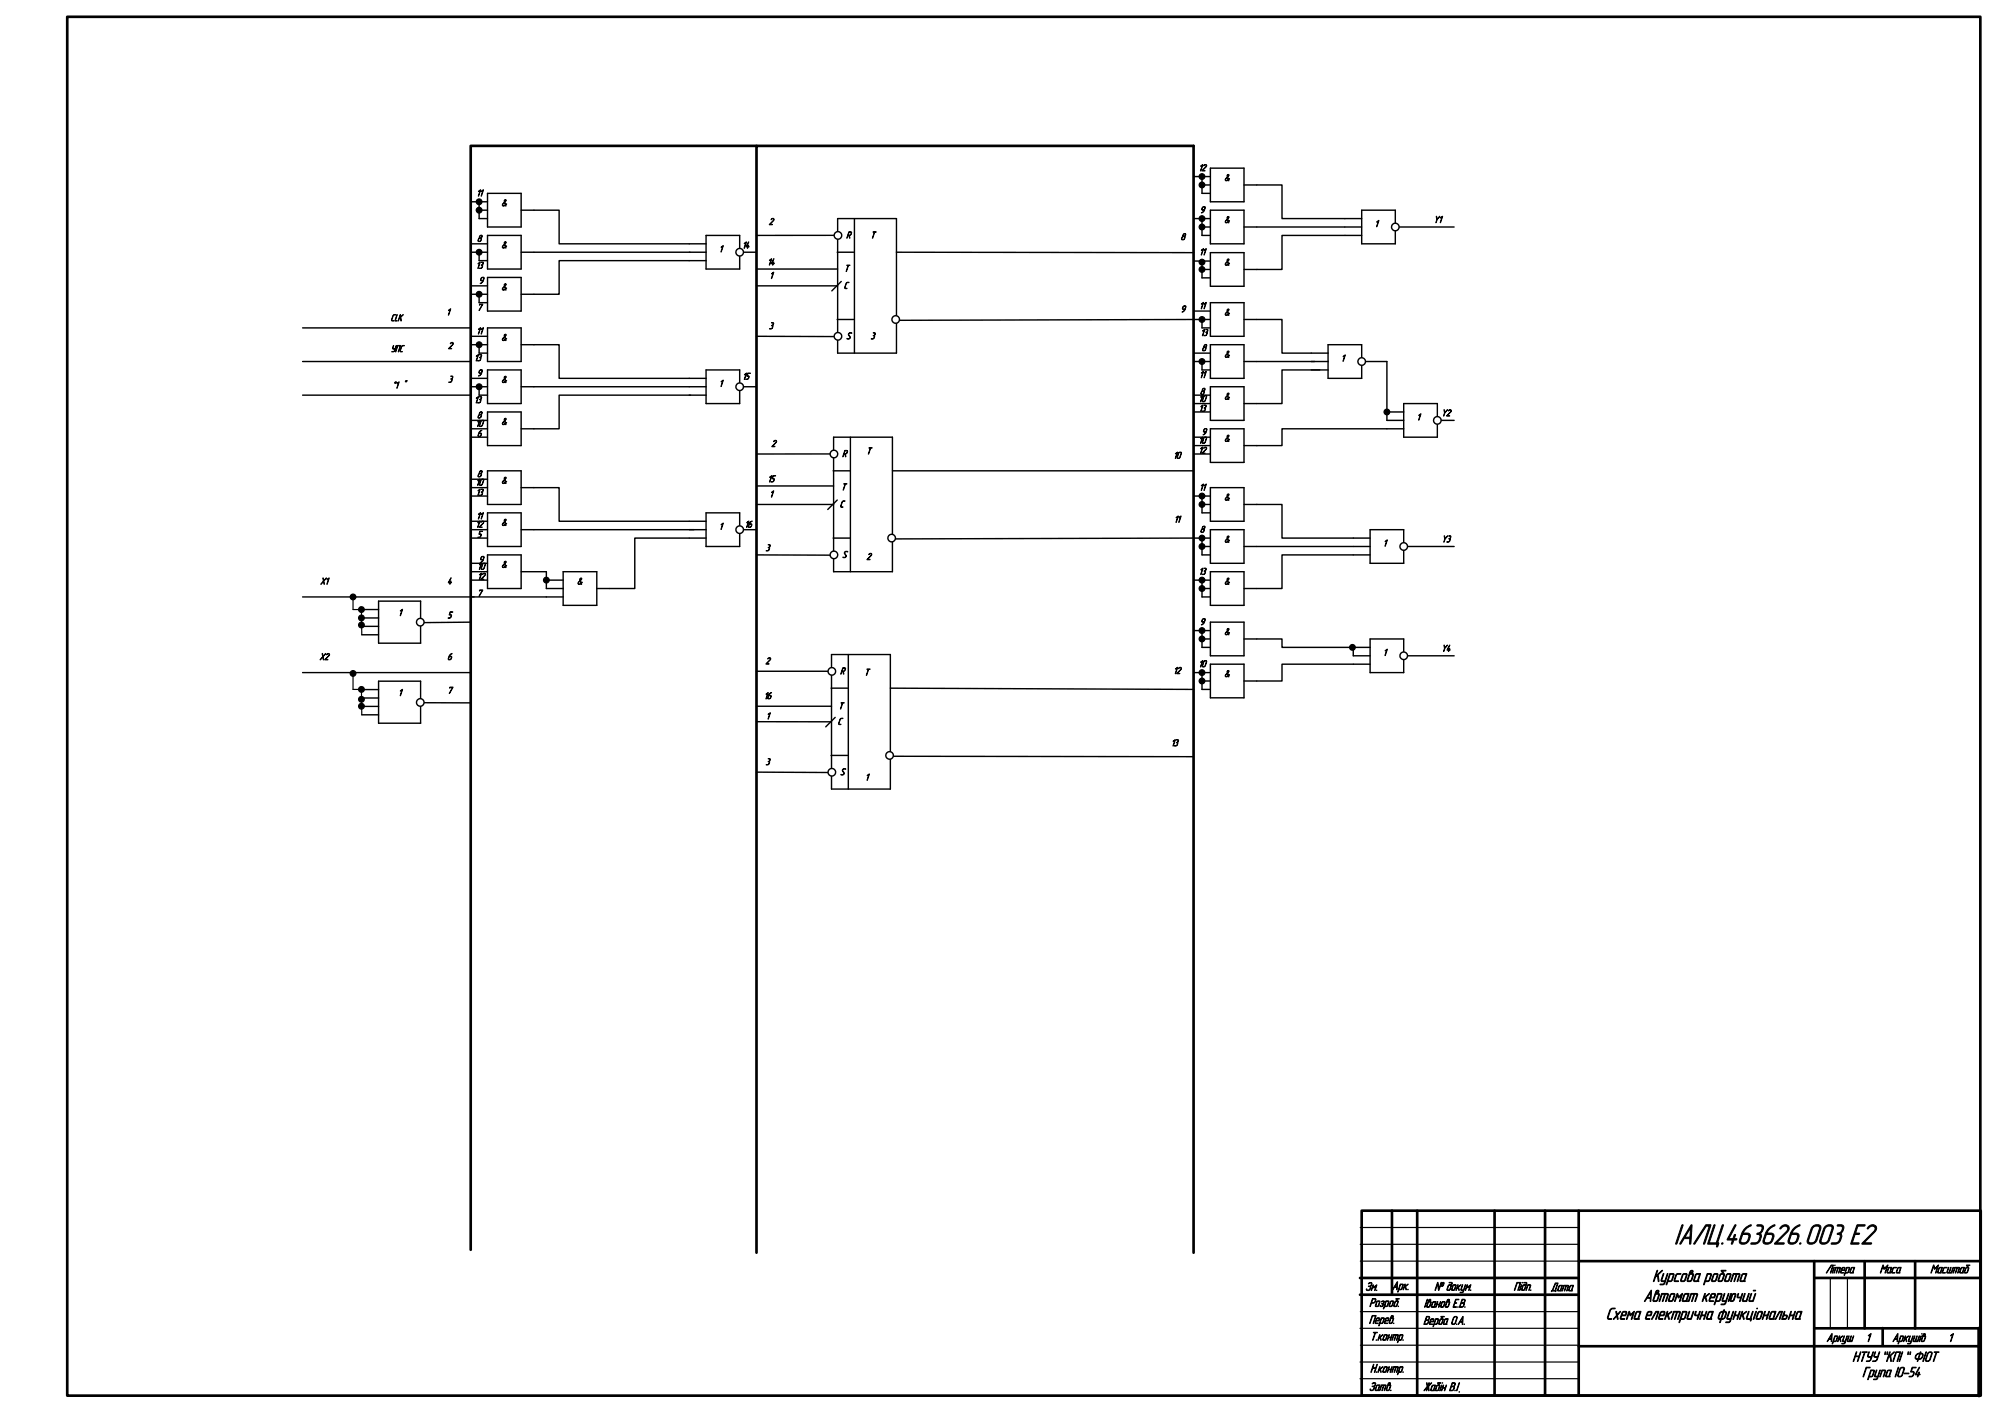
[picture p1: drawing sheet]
<svg xmlns="http://www.w3.org/2000/svg" width="594mm" height="420mm" viewBox="0 0 594 420" stroke-linecap="round" stroke-linejoin="round" font-family="sans-serif">
<path d="M225 43.4h-85v328.2M225 372.5v-329.1h130v329.1M589 395v-390h-569v410h569" fill="none" stroke="#000" stroke-width=".79"/>
<g fill="none" stroke="#000" stroke-width=".35">
<path d="M105 201.1v3.9"/>
<circle cx="105" cy="177.5" r=".85"/>
</g>
<circle cx="105" cy="177.5" r=".85" fill="#000"/>
<path d="M246.9 135h-21.9M247.8 140h5M247.9 130h17.5v40h-17.5zM252.9 130v40M265.4 140h89.6M225 150h22.9M247.8 160h5M249 148.7l-2.8 2.8M355 160l-88.7 .2M225 165l21.9 .1" fill="none" stroke="#000" stroke-width=".42"/>
<circle cx="248" cy="135" r="1.13" fill="#fff"/>
<circle cx="248" cy="135" r="1.13" fill="none" stroke="#000" stroke-width=".42"/>
<circle cx="248" cy="165" r="1.13" fill="#fff"/>
<circle cx="248" cy="165" r="1.13" fill="none" stroke="#000" stroke-width=".42"/>
<circle cx="265.2" cy="160" r="1.13" fill="#fff"/>
<g fill="none" stroke="#000" stroke-width=".42">
<path d="M248.1 70h-23.1M249 75h5M249.1 65h17.5v40h-17.5zM254.1 65v40M266.6 75l88.4 .1M225 85h24.1M225 100l23.1 .1M249 95h5M250.2 83.7l-2.8 2.8M355 95l-87.5 .2M225 144.5h22.9"/>
<circle cx="265.2" cy="160" r="1.13"/>
</g>
<circle cx="249.2" cy="70" r="1.13" fill="#fff"/>
<circle cx="249.2" cy="70" r="1.13" fill="none" stroke="#000" stroke-width=".42"/>
<circle cx="249.2" cy="100" r="1.13" fill="#fff"/>
<circle cx="249.2" cy="100" r="1.13" fill="none" stroke="#000" stroke-width=".42"/>
<circle cx="266.4" cy="95" r="1.13" fill="#fff"/>
<g fill="none" stroke="#000" stroke-width=".42">
<path d="M225 80h24.1M225 199.6h21.3M247.3 194.6h17.5v40h-17.5zM252.3 194.6v40M225 214.6h22.3M247.2 204.6h5M248.4 213.3l-2.8 2.8M264.8 204.6l90.2 .4M225 229.6l21.3 .1M247.2 224.6h5M265.7 224.9l89.3 .1"/>
<circle cx="266.4" cy="95" r="1.13"/>
</g>
<circle cx="247.4" cy="199.6" r="1.13" fill="#fff"/>
<circle cx="247.4" cy="199.6" r="1.13" fill="none" stroke="#000" stroke-width=".42"/>
<circle cx="247.4" cy="229.6" r="1.13" fill="#fff"/>
<circle cx="247.4" cy="229.6" r="1.13" fill="none" stroke="#000" stroke-width=".42"/>
<circle cx="264.6" cy="224.6" r="1.13" fill="#fff"/>
<g fill="none" stroke="#000" stroke-width=".42">
<path d="M205 72.5h5M205 77.5h5M210 70h10v10h-10zM220 75h5M140 125h5M140 127.5h5M140 130h5M145 122.5h10v10h-10zM155 127.5h3.8M112.6 178.7h12.5v12.6h-12.5zM107.6 181.3h5M107.6 183.8h5"/>
<path d="M107.6 188.8h5M107.6 186.2h5M140 185l-14.9 .1M107.6 205h5M107.6 207.5h5M107.6 212.5h5M107.6 210.1h5M112.6 202.6h12.5v12.4h-12.5zM125.1 209h14.9M225 210h22.3"/>
<circle cx="264.6" cy="224.6" r="1.13"/>
</g>
<path d="M105 178.4v2.9h2.5l.1 7.5M105 205h2.5l.1 7.5" fill="none" stroke="#000" stroke-width=".35"/>
<circle cx="220" cy="75" r="1.13" fill="#fff"/>
<g fill="none" stroke="#000" stroke-width=".42">
<path d="M145 57.5h10v10h-10zM140 75h5M140 60h5M140 72.5h5M142.5 62.5h2.5M142.5 60v5h2.5M142.5 75v2.5h2.5M145 70h10v10h-10zM155 75h3.8M155 62.5h3.8M205 75h5M140 85h5"/>
<path d="M140 87.5h5M140 100h5M142.5 87.5v2.5h2.5M145 82.5h10v10h-10zM145 97.5h10v10h-10zM155 87.5h3.8M140 102.5h5M140 112.5h5M140 115h5M142.5 102.5v2.5h2.5M142.5 115v2.5h2.5M145 110h10v10h-10z"/>
<path d="M155 102.5h3.8M155 115h3.8M205 112.5h5M205 117.5h5M210 110h10v10h-10zM220 115h5M145 140h10v10h-10zM140 142.5h5M140 145h5M140 147.5h5M140 155h5M140 157.5h5"/>
<path d="M140 160h5M145 152.5h10v10h-10zM155 145h3.8M155 157.5h3.8M140 167.5h5M140 170h5M140 172.5h5M140 177.5h27.5M145 165h10v10h-10zM155 170h7.5v5h5M162.5 172.5h5M167.5 170h10v10h-10z"/>
<path d="M177.5 175h3.8"/>
<circle cx="220" cy="75" r="1.13"/>
</g>
<circle cx="220" cy="115" r="1.13" fill="#fff"/>
<g fill="none" stroke="#000" stroke-width=".42">
<path d="M205 115h5M205 155h5M205 160h5M210 152.5h10v10h-10zM220 157.5h5"/>
<circle cx="220" cy="115" r="1.13"/>
</g>
<circle cx="220" cy="157.5" r="1.13" fill="#fff"/>
<g fill="none" stroke="#000" stroke-width=".42">
<path d="M355 52.5h5M357.5 55h2.5M357.5 52.5v5h2.5M360 50h10v10h-10zM370 55h3.8M158.8 62.5h7.5v10h38.7M158.8 75h46.4M205 77.5h-38.7v10h-7.5M355 65h5M355 77.6h5M357.5 65v5h2.5M357.5 77.6v5h2.5"/>
<path d="M357.5 67.5h2.5M360 62.5h10v10h-10zM360 75.1h10v10h-10zM370 67.5h3.8M400 65h5M400 70h5M405 62.5h10v10h-10zM415 67.5h17.5M355 92.5h5M355 95h5M357.5 95v2.5h2.5M357.5 80.1h2.5"/>
<path d="M360 90h10v10h-10zM370 80.1h3.8M370 95h3.8M158.8 102.5h7.5v10h38.7M158.8 115h46.2M205.4 117.5h-39.1v10h-7.5M355 117.5h5M355 105h5M355 107.5h5M357.5 107.5v2.5h2.5M360 115h10v10h-10zM360 102.5h10v10h-10z"/>
<path d="M370 107.5h3.8M355 120h5M355 122.5h5M355 130h5M355 132.5h5M355 135h5M360 127.5h10v10h-10zM370 120h3.8M370 132.5h3.8M158.8 145h7.5v10h38.7M158.8 157.5h51.2M205 160h-16.2v15h-7.5"/>
<path d="M355 147.5h5M355 160h5M357.5 147.5v5h2.5M357.5 160v5h2.5M357.5 150h2.5M360 157.5h10v10h-10zM360 145h10v10h-10zM370 150h3.8M355 172.5h5M357.5 172.5v5h2.5M357.5 162.5h2.5M357.5 175h2.5"/>
<path d="M360 170h10v10h-10zM370 162.5h3.8M370 175h3.8M355 187.5h5M357.5 187.5v5h2.5M357.5 190h2.5M360 185h10v10h-10zM360 197.5h10v10h-10zM370 190h3.8M355 200h5M357.5 200v5h2.5M357.5 202.5h2.5"/>
<path d="M370 202.5h3.8"/>
<circle cx="220" cy="157.5" r="1.13"/>
</g>
<circle cx="415" cy="67.5" r="1.12" fill="#fff"/>
<g fill="none" stroke="#000" stroke-width=".42">
<path d="M400 67.5h5M390 105h5M390 110h5M395 102.5h10v10h-10zM405 107.5h7.5"/>
<circle cx="415" cy="67.5" r="1.12"/>
</g>
<circle cx="405" cy="107.5" r="1.13" fill="#fff"/>
<g fill="none" stroke="#000" stroke-width=".42">
<path d="M390 107.5h5M412.5 122.5h5M412.5 127.5h5M417.5 120h10v10h-10zM427.5 125h5"/>
<circle cx="405" cy="107.5" r="1.13"/>
</g>
<circle cx="427.5" cy="125" r="1.13" fill="#fff"/>
<g fill="none" stroke="#000" stroke-width=".42">
<path d="M412.5 125h5M402.5 160h5M407.5 157.5h10v10h-10zM402.5 165h5M417.5 162.5h15"/>
<circle cx="427.5" cy="125" r="1.13"/>
</g>
<circle cx="417.5" cy="162.5" r="1.13" fill="#fff"/>
<g fill="none" stroke="#000" stroke-width=".42">
<path d="M402.5 162.5h5M402.5 192.5h5M402.5 197.5h5M407.5 190h10v10h-10zM417.5 195h15"/>
<circle cx="417.5" cy="162.5" r="1.13"/>
</g>
<circle cx="417.5" cy="195" r="1.13" fill="#fff"/>
<g fill="none" stroke="#000" stroke-width=".42">
<path d="M373.8 55h7.5v10h18.7M373.8 67.5h26.2M400 70h-18.7v10.1h-7.5M90 97.5h50M373.8 95h7.5v10h8.7M90 107.5h50M90 117.5h50M373.8 107.5h17.2M392.5 110h-11.2v10h-7.5M412.5 107.5v17.5M412.5 127.5h-31.2v5h-7.5M373.8 150h7.5v10h21.2"/>
<path d="M90 177.5h51M373.8 162.5h28.7M402.5 165h-21.2v10h-7.5M373.8 190h7.5v2.5h20.1M402.5 197.5h-21.2v5h-7.5M402.5 192.5v2.5h5M90 200h50"/>
<circle cx="417.5" cy="195" r="1.13"/>
</g>
<g fill="none" stroke="#000" stroke-width=".79">
<path d="M414 360v25M421.5 360v55M444.5 360v55M459.5 360v55M469.5 360v55M405 360h184.1v55h-184.1zM469.5 375h119.1M539.6 375v40M554.6 375v20M569.6 375v20M404.5 385h65M404.5 380h65"/>
<path d="M539.6 395h49.2M539.6 380h49.1M560 394.9v5.1M469.5 400.3h119.1"/>
</g>
<g fill="none" stroke="#000" stroke-width=".35">
<path d="M404.6 370h65M404.6 365h65M404.6 375h65M404.5 395h65M404.6 390h65M404.6 400h65M544.4 380v15M549.5 380v15M404.5 410h65M404.5 405h65"/>
<circle cx="357.5" cy="52.5" r=".85"/>
<circle cx="357.5" cy="55" r=".85"/>
<circle cx="142.5" cy="75" r=".85"/>
<circle cx="142.5" cy="60" r=".85"/>
<circle cx="142.5" cy="62.5" r=".85"/>
<circle cx="357.5" cy="65" r=".85"/>
<circle cx="357.5" cy="67.5" r=".85"/>
<circle cx="357.5" cy="77.9" r=".85"/>
<circle cx="142.5" cy="87.5" r=".85"/>
<circle cx="357.5" cy="95" r=".85"/>
<circle cx="357.5" cy="80.1" r=".85"/>
<circle cx="142.5" cy="102.5" r=".85"/>
<circle cx="142.5" cy="115" r=".85"/>
<circle cx="357.5" cy="107.5" r=".85"/>
<circle cx="357.5" cy="147.5" r=".85"/>
<circle cx="357.5" cy="150" r=".85"/>
<circle cx="162.5" cy="172.5" r=".85"/>
<circle cx="357.5" cy="162.5" r=".85"/>
<circle cx="357.5" cy="175" r=".85"/>
<circle cx="357.5" cy="160" r=".85"/>
<circle cx="357.5" cy="172.5" r=".85"/>
<circle cx="107.5" cy="181.3" r=".85"/>
<circle cx="107.5" cy="185.9" r=".85"/>
<circle cx="107.5" cy="183.7" r=".85"/>
<circle cx="357.5" cy="190" r=".85"/>
<circle cx="357.5" cy="187.5" r=".85"/>
<circle cx="402.2" cy="192.5" r=".85"/>
<circle cx="105" cy="200.3" r=".85"/>
<circle cx="107.5" cy="207.9" r=".85"/>
<circle cx="107.5" cy="205" r=".85"/>
<circle cx="107.5" cy="210" r=".85"/>
<circle cx="357.5" cy="200" r=".85"/>
<circle cx="357.5" cy="202.5" r=".85"/>
</g>
<path d="M588.6 395v20" fill="none" stroke="#000" stroke-width="1.1"/>
<g fill="#000">
<circle cx="357.5" cy="52.5" r=".85"/>
<circle cx="357.5" cy="55" r=".85"/>
<circle cx="142.5" cy="75" r=".85"/>
<circle cx="142.5" cy="60" r=".85"/>
<circle cx="142.5" cy="62.5" r=".85"/>
<circle cx="357.5" cy="65" r=".85"/>
<circle cx="357.5" cy="67.5" r=".85"/>
<circle cx="357.5" cy="77.9" r=".85"/>
<circle cx="142.5" cy="87.5" r=".85"/>
<circle cx="357.5" cy="95" r=".85"/>
<circle cx="357.5" cy="80.1" r=".85"/>
<circle cx="142.5" cy="102.5" r=".85"/>
<circle cx="142.5" cy="115" r=".85"/>
<circle cx="357.5" cy="107.5" r=".85"/>
<circle cx="357.5" cy="147.5" r=".85"/>
<circle cx="357.5" cy="150" r=".85"/>
<circle cx="162.5" cy="172.5" r=".85"/>
<circle cx="357.5" cy="162.5" r=".85"/>
<circle cx="357.5" cy="175" r=".85"/>
<circle cx="357.5" cy="160" r=".85"/>
<circle cx="357.5" cy="172.5" r=".85"/>
<circle cx="107.5" cy="181.3" r=".85"/>
<circle cx="107.5" cy="185.9" r=".85"/>
<circle cx="107.5" cy="183.7" r=".85"/>
<circle cx="357.5" cy="190" r=".85"/>
<circle cx="357.5" cy="187.5" r=".85"/>
<circle cx="402.2" cy="192.5" r=".85"/>
<circle cx="105" cy="200.3" r=".85"/>
<circle cx="107.5" cy="207.9" r=".85"/>
<circle cx="107.5" cy="205" r=".85"/>
<circle cx="107.5" cy="210" r=".85"/>
<circle cx="357.5" cy="200" r=".85"/>
<circle cx="357.5" cy="202.5" r=".85"/>
</g>
<circle cx="125" cy="185" r="1.13" fill="#fff"/>
<circle cx="125" cy="185" r="1.13" fill="none" stroke="#000" stroke-width=".42"/>
<circle cx="125" cy="208.9" r="1.13" fill="#fff"/>
<circle cx="125" cy="208.9" r="1.13" fill="none" stroke="#000" stroke-width=".42"/>
<circle cx="412.5" cy="122.5" r=".85" fill="#000"/>
<circle cx="412.5" cy="122.5" r=".85" fill="none" stroke="#000" stroke-width=".35"/>
<text font-size="8.9" x="497.9" y="370">ІАЛЦ.463626.003 Е2</text>
<g font-size="5.2">
<text x="491.5" y="381.1">Курсова робота</text>
<text x="488.8" y="387">Автомат керуючий</text>
<text x="477.6" y="392.3">Схема електрична функціональна</text>
</g>
<g font-size="4.5">
<text x="550.9" y="404.9">НТУУ ``КПІ `` ФІОТ</text>
<text x="553.9" y="409.4">Група ІО-54</text>
</g>
<g font-size="3.7">
<text x="406.1" y="383.8">Зм.</text>
<text x="414" y="383.5">Арк.</text>
<text x="426.6" y="383.7">№ докум.</text>
<text x="450.2" y="383.7">Підп.</text>
<text x="461.2" y="383.9">Дата</text>
<text x="543" y="378.6">Літера</text>
<text x="559" y="378.6">Маса</text>
<text x="574.1" y="378.6">Масштаб</text>
<text x="407.2" y="388.5">Розроб.</text>
<text x="423.5" y="388.7">Іванов Е.В.</text>
<text x="407.1" y="393.6">Перев.</text>
<text x="423.3" y="393.8">Верба О.А.</text>
<text x="407.5" y="398.6">Т.контр.</text>
<text x="543.2" y="398.9">Аркуш</text>
<text x="554.9" y="398.9">1</text>
<text x="562.8" y="398.9">Аркушів</text>
<text x="579.4" y="398.9">1</text>
<text x="407.2" y="413.5">Затв.</text>
<text x="407.5" y="408.1">Н.контр.</text>
<text x="423.3" y="413.6">Жабін В.І.</text>
</g>
<g font-size="3">
<text x="356.5" y="50.8">12</text>
<text x="364.1" y="53.8">&amp;</text>
<text x="141.7" y="58.3">11</text>
<text x="149.1" y="61.3">&amp;</text>
<text x="356.9" y="63.3">9</text>
<text x="141.9" y="71.8">8</text>
<text x="228.6" y="66.8">2</text>
<text x="251.7" y="70.8">R</text>
<text x="258.9" y="70.8">T</text>
<text x="351.1" y="71.3">8</text>
<text x="364.1" y="66.3">&amp;</text>
<text x="408.8" y="67.4">1</text>
<text x="426.4" y="66.2">Y1</text>
<text x="149.1" y="73.8">&amp;</text>
<text x="213.8" y="74.9">1</text>
<text x="220.7" y="73.8">14</text>
<text x="356.7" y="75.8">11</text>
<text x="141.5" y="79.8">13</text>
<text x="228.2" y="78.8">14</text>
<text x="228.8" y="82.8">1</text>
<text x="251.1" y="80.7">T</text>
<text x="364.1" y="78.9">&amp;</text>
<text x="142.4" y="84.3">9</text>
<text x="149.1" y="86.3">&amp;</text>
<text x="250.9" y="85.8">C</text>
<text x="116.2" y="95.5">CLK</text>
<text x="132.8" y="93.7">1</text>
<text x="141.9" y="92.3">7</text>
<text x="351.1" y="92.8">9</text>
<text x="356.7" y="91.8">11</text>
<text x="364.1" y="93.8">&amp;</text>
<text x="141.7" y="99.3">11</text>
<text x="149.1" y="101.3">&amp;</text>
<text x="228.7" y="97.8">3</text>
<text x="251.7" y="100.8">S</text>
<text x="258.9" y="100.8">3</text>
<text x="357" y="99.8">13</text>
<text x="116.2" y="104.6">УПС</text>
<text x="133.2" y="103.7">2</text>
<text x="141" y="107.3">13</text>
<text x="357.4" y="104.3">8</text>
<text x="364.1" y="106.3">&amp;</text>
<text x="398.8" y="107.4">1</text>
<text x="133.3" y="113.7">3</text>
<text x="141.9" y="111.8">9</text>
<text x="149.1" y="113.8">&amp;</text>
<text x="220.8" y="112.8">15</text>
<text x="356.7" y="112.3">11</text>
<text x="116.7" y="115.5">“1 ”</text>
<text x="141" y="119.8">13</text>
<text x="213.8" y="114.9">1</text>
<text x="356.5" y="119.5">10</text>
<text x="356.9" y="117.3">8</text>
<text x="364.1" y="118.8">&amp;</text>
<text x="141.9" y="124.3">8</text>
<text x="356.5" y="122.3">13</text>
<text x="421.3" y="124.9">1</text>
<text x="428.7" y="123.7">Y2</text>
<text x="141.5" y="126.8">10</text>
<text x="141.9" y="129.8">6</text>
<text x="149.1" y="126.3">&amp;</text>
<text x="356.5" y="131.8">10</text>
<text x="357.4" y="129.3">9</text>
<text x="364.1" y="131.3">&amp;</text>
<text x="229.4" y="132.8">2</text>
<text x="250.5" y="135.8">R</text>
<text x="257.7" y="135">T</text>
<text x="349" y="136.3">10</text>
<text x="356.5" y="134.8">12</text>
<text x="141.9" y="141.8">8</text>
<text x="149.1" y="143.8">&amp;</text>
<text x="228.3" y="143.3">15</text>
<text x="141.5" y="144.3">10</text>
<text x="141.5" y="147.3">13</text>
<text x="228.8" y="147.8">1</text>
<text x="250.2" y="145.7">T</text>
<text x="356.7" y="145.8">11</text>
<text x="364.1" y="148.8">&amp;</text>
<text x="141.7" y="154.3">11</text>
<text x="249.7" y="150.8">C</text>
<text x="349.2" y="155.3">11</text>
<text x="141.5" y="156.8">12</text>
<text x="141.9" y="159.8">5</text>
<text x="149.1" y="156.3">&amp;</text>
<text x="213.8" y="157.4">1</text>
<text x="221.5" y="156.8">16</text>
<text x="356.9" y="158.3">8</text>
<text x="364.1" y="161.3">&amp;</text>
<text x="428.8" y="161.2">Y3</text>
<text x="142.4" y="167.3">9</text>
<text x="227.7" y="163.8">3</text>
<text x="250.5" y="165.8">S</text>
<text x="257.7" y="166.4">2</text>
<text x="411.3" y="162.4">1</text>
<text x="95.2" y="173.8">X1</text>
<text x="133" y="173.7">4</text>
<text x="142" y="169.3">10</text>
<text x="142" y="172.3">12</text>
<text x="149.1" y="168.8">&amp;</text>
<text x="171.6" y="173.8">&amp;</text>
<text x="356.5" y="170.8">13</text>
<text x="364.1" y="173.8">&amp;</text>
<text x="141.9" y="177.3">7</text>
<text x="118.4" y="183.1">1</text>
<text x="133.1" y="183.8">5</text>
<text x="356.9" y="185.8">9</text>
<text x="364.1" y="188.8">&amp;</text>
<text x="95" y="196.2">X2</text>
<text x="133" y="196.2">6</text>
<text x="227.6" y="197.5">2</text>
<text x="411.3" y="194.9">1</text>
<text x="428.7" y="193.7">Y4</text>
<text x="249.9" y="200.5">R</text>
<text x="257.1" y="200.8">T</text>
<text x="349" y="200.3">12</text>
<text x="356.5" y="198.3">10</text>
<text x="364.1" y="201.3">&amp;</text>
<text x="118.4" y="206.9">1</text>
<text x="133" y="206.2">7</text>
<text x="227.2" y="207.8">16</text>
<text x="227.8" y="213.8">1</text>
<text x="249.1" y="215.5">C</text>
<text x="249.4" y="210.8">T</text>
<text x="348.3" y="221.8">13</text>
<text x="227.7" y="227.5">3</text>
<text x="249.9" y="230.5">S</text>
<text x="257.3" y="232">1</text>
</g>
</svg>
